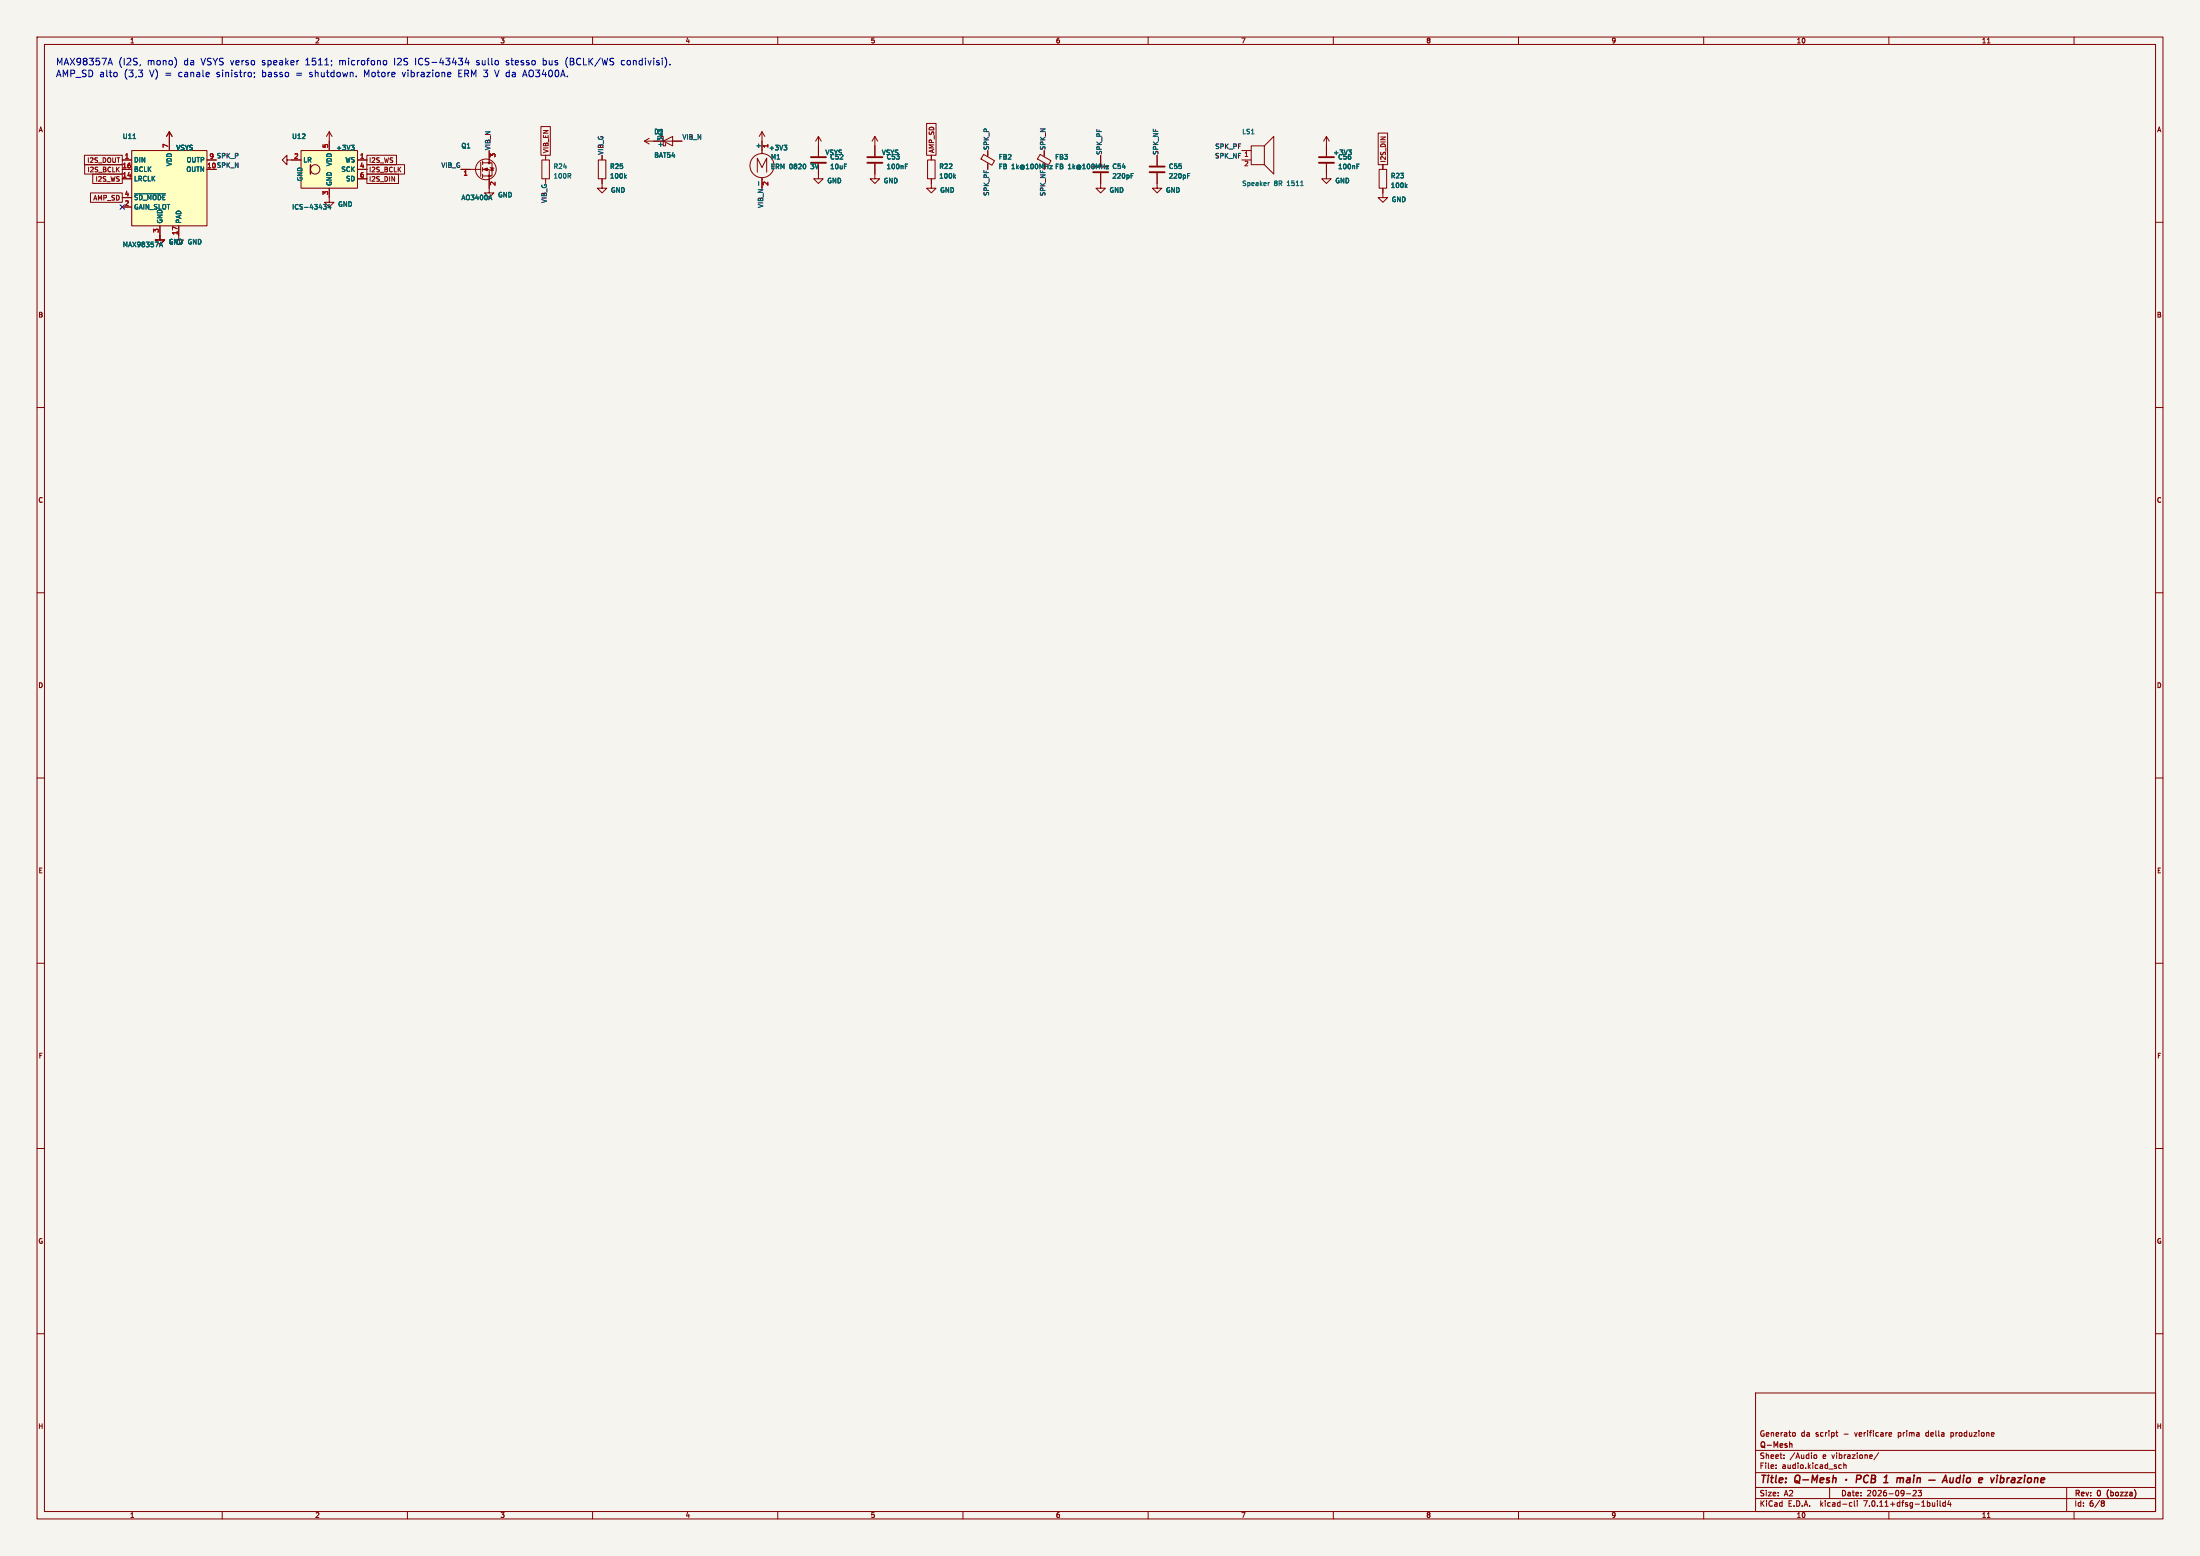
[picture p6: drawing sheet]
<svg xmlns="http://www.w3.org/2000/svg" width="594mm" height="420mm" viewBox="0 0 594 420" stroke-linecap="round" stroke-linejoin="round" font-family="sans-serif">
<path d="M0 0h594v420h-594z" fill="#f5f4ef" stroke="#f5f4ef" stroke-width=".27"/>
<g fill="none" stroke="#840000" stroke-width=".27">
<path d="M10 10h574v400h-574zM12 12h570v396h-570zM60 10v2M110 10v2M160 10v2M210 10v2M260 10v2M310 10v2M360 10v2M410 10v2M460 10v2M510 10v2"/>
<path d="M536.6 11.6h.7M560 10v2M45.7 35.6v5M45.7 35.6l-.7 1.2M45.7 35.6l.8 1.2M88.9 35.6v5M88.9 35.6l-.8 1.2M88.9 35.6l.8 1.2M146 34.2h2.6v7.7h-2.6zM174 38.1h10.1M174 38.1l1.3 .8M175.3 37.3l-1.3 .8"/>
<path d="M179.1 38.1l2.5-1.3v2.6zM205.7 35.6l-.7 1.2M205.7 35.6v5.9M205.7 35.6l.8 1.2M221 36.8v5.4M221 36.8l-.8 1.3M221 36.8l.7 1.3M236.2 36.8l-.7 1.3M236.2 36.8v5.4M236.2 36.8l.8 1.3M250.2 33.3h2.5v8.6h-2.5zM337.8 39.4h3.6v5.1h-3.6z"/>
<path d="M341.4 39.4l2.5-2.6v10.2l-2.5-2.5M358.1 36.8v5.4M358.1 36.8l-.7 1.3M358.1 36.8l.8 1.3M372.1 35.9h2.5v8.6h-2.5zM10 60h2M22.8 41.9h10.2v2.6h-10.2zM22.9 44.5h10.1v2.5h-10.1zM24.4 52.1h8.6v2.5h-8.6zM25 47h8v2.5h-8zM33 45.7h2.6M33 43.2h2.6"/>
<path d="M33 48.3h2.6M33 55.9h2.6M33 53.3h2.6M35.6 40.6h20.3v20.4h-20.3zM55.9 43.2h2.5M77.5 43.2v-1.3l-1.3 1.3 1.3 1.3v-1.3h3.8M81.3 40.6h15.2v10.2h-15.2zM88.9 50.8v3.8h1.3l-1.3 1.3-1.3-1.3h1.3M96.5 45.7h2.6M96.5 43.2h2.6M96.5 48.3h2.6M99.1 44.5h10.1v2.5h-10.1z"/>
<path d="M99.1 41.9h7.9v2.6h-7.9zM99.1 47h8.5v2.5h-8.5zM124.5 45.7h5.3M129.8 43.8v3.8M130.3 45.7h1.8v6.4h1.2l-1.2 1.2-1.3-1.2h1.3M130.3 43.9h2.5v3.6h-2.5M130.3 43.4v1.1M130.3 45.2v1M130.3 47v1M132.1 40.6v3.3M132.3 45.2l1 .3M132.8 45.3l.4 .7h-.7z"/>
<path d="M146.3 43.2h2v5.1h-2zM147.3 41.9v1.3M147.3 48.3v1.2M161.5 43.2h2.1v5.1h-2.1zM162.6 48.3v2.5h1.2l-1.2 1.3-1.3-1.3h1.3M162.6 41.9v1.3M204.5 46.5v-3.8l1.2 2.5 1.3-2.5v3.8M205.7 48v2.8M221 44.2v4.1h1.2l-1.2 1.2-1.3-1.2h1.3M236.2 44.2v4.1h1.3l-1.3 1.2-1.3-1.2h1.3M250.4 43.2h2.1v5.1h-2.1zM251.5 48.3v2.5h1.2l-1.2 1.3-1.3-1.3h1.3"/>
<path d="M251.5 41.9v1.3M265.6 41.7l2.9 1.7-.7 1.2-2.9-1.7zM266.7 40.6v1.7M266.7 44v1.7M280.8 41.7l3 1.7-.7 1.2-3-1.7zM281.9 40.6v1.7M297.2 46.7v4.1h1.2l-1.2 1.3-1.3-1.3h1.3M297.2 41.9v2.8M312.4 46.7v4.1h1.3l-1.3 1.3-1.3-1.3h1.3M312.4 41.9v2.8M335.3 40.6h2.5M335.3 43.2h2.5"/>
<path d="M358.1 44.2v4.1h1.3l-1.3 1.2-1.2-1.2h1.2M372.4 45.7h2v5.1h-2zM373.4 50.8v2.5h1.2l-1.2 1.3-1.3-1.3h1.3M373.4 44.5v1.2M582 60h2M43.2 61v3.8h1.2l-1.2 1.2-1.3-1.2h1.3M48.3 61v3.8h1.2l-1.2 1.2-1.3-1.2h1.3M10 110h2M582 110h2M10 160h2M582 160h2M10 210h2"/>
<path d="M582 210h2M10 260h2M582 260h2M10 310h2M582 310h2M10 360h2M474 376h108v32h-108zM582 360h2M474 397.5h108M474 391.5h108M479.5 396.2v.2M479.5 395.4v.2"/>
<path d="M481.7 393.5v.2M481.7 392.7v.2M484.2 386.7l.5 .3v.5l-.5 .2M489.7 393l.3-.3 .5 .3-.1 .6-.4 .1-.3-.3M495.7 386.7h.5M495.9 387.5l.3 .2M496.6 396.3h.6M496.6 395.4h.6M497.8 395.5l.6-.1 .1 1M497.8 394.9v1.5M507.2 392.1l-1.2 1.9M510.1 386.7h.4l.2 .3-.7 .2"/>
<path d="M510.1 387.6h.6M526.7 386.7v1.5M526.7 387.6l.2 .1M526.9 386.7h-.2M538.3 386.7l.1 .3-.7 .2M60 408v2M110 408v2M160 408v2M210 408v2M260 408v2M310 408v2M360 408v2"/>
<path d="M410 408v2M460 408v2M474 404.5h108M474 401.5h108M494 401.5v3M499.6 405.6h.4M500 406.5l-.4 .1M500.7 405.1v1.3l.2 .2M501.5 405.1v.1M501.5 405.6v1M510 408v2M514.7 403.2h1.2"/>
<path d="M516.5 402.4l.6-.1 .3 .4-.9 1.1h.9M517.9 402.3h.9l-.5 .5 .4 .2v.6l-.2 .2-.6-.2M523.1 405.1v.1M523.1 405.6v1M523.8 405.1v1.3l.2 .2M525.2 405.6h-.4l-.3 .3 .2 .6h.5M525.2 405.1v1.5M526.2 405l-.3 1.1h.9M526.6 405.6v1M536.6 409.6h.7M558 401.5v6.5M560 408v2"/>
<path d="M567.6 405.1l.6 .3-.3 .3M567.6 405.7h.3M567.9 405.7l.3 .6-.6 .3"/>
<circle cx="85.1" cy="45.7" r="1.27"/>
<circle cx="131.2" cy="45.7" r="2.79"/>
<circle cx="205.7" cy="44.7" r="3.3"/>
</g>
<g fill="none" stroke="#840000" stroke-width=".4">
<path d="M498.5 399.3v.2M501.3 399.2l.9-.1 .3-.2-.1-.5-.2-.2h-.8l-.2 2M504.5 398.4a.96 .96 0 0 0-1.3 .5 .96 .96 0 0 0 .7 1.3l.4-.2M505.3 399.1h.7M505.4 398.2h.7l.3 .4-.4 .5 .3 .2 .1 .5-.5 .4h-.7zM508.8 398.8l.6-.6-.2 2M513.4 398.9l.6 .2-.2 1.1M524.7 399.6h.9M526.6 398.9l-.1 1.2 .5 .1 .3-.2M527.4 398.9l-.1 1.3M529.2 399h-.7l-.3 .8 .3 .4 .6-.1M529.3 398.2l-.2 2"/>
<path d="M530.2 398.9l-.2 1.3M530.3 398.2l-.1 .2M531.1 399.1l.3-.2 .6 .2v.7l-.3 .3-.4 .1-.3-.2zM534.3 399.5l1-.2-.1-.3h-.7l-.3 .9 .3 .3 .6-.1M537.5 398.9l.3 1.3 .7-1.3M539.2 398.9l-.1 1.3M539.3 398.2v.2M540.3 398.2l-.3 2M543.4 398.9l-.2 .1M543.8 399.4h-.4l-.4 .3 .1 .4 .6 .1M508.6 400.2h1.1M524.4 400.2l.9-2 .4 2"/>
</g>
<path d="M483.2 389.8l.6-.1v1" fill="none" stroke="#840000" stroke-width=".3"/>
<g fill="#840000" stroke="#840000" stroke-width=".27">
<path d="M130.6 45.7l1-.4v.8z"/>
<circle cx="132.1" cy="47.5" r=".25"/>
<circle cx="132.1" cy="43.9" r=".25"/>
</g>
<g fill="none" stroke="#006464" stroke-width=".27">
<path d="M35.9 37.4h.7M94.8 39.2h.8l-.4 .5M95.4 39.7l.2 .2-.2 .6M211.7 39.2h.8l-.5 .5M212.2 39.7l.3 .2-.3 .6M36.3 52.3h8.4M87.3 55.2h.8l-.4 .5 .3 .1 .1 .4-.6 .3M88.9 55.1l-.3 .9h.8M89.2 55.6v.9M132.4 52.6l.4 1.3M168.7 47.6l.4 .5M169.1 47.3l-.5 .4"/>
<path d="M204.8 49v1M217.5 44.5v.8M244.4 44.9h.5M244.4 44.3h.6M257.6 47.6l.4 .5M258 47.3l-.5 .4M283.4 44.7h.7l-.7 .9h.7M298.7 44.7h.6l-.6 .9h.6M305.4 47.4h.4M305.4 46.8h.6M320.6 47.4h.5M320.6 46.8h.6"/>
<path d="M342.8 49.3l-.3 .1M351.2 50.1h.7M364.1 40.5h.8l-.5 .5M364.6 41l.3 .5M366.4 44.9h.4M366.4 44.3h.6M379.6 50.2l.3 .4M379.9 49.8l-.5 .5M43.2 66.3h.6M43.5 65.3l.4 1.3"/>
</g>
<path d="M218.9 43.9h4.1M218.9 42.4h4.1M234.2 43.9h4.1M234.2 42.4h4.1M295.1 46.5h4.1M295.1 45h4.1M310.4 46.5h4.1M310.4 45h4.1M356.1 43.9h4.1M356.1 42.4h4.1" fill="none" stroke="#840000" stroke-width=".51"/>
<g fill="#ffffc2" stroke="#ffffc2" stroke-width=".27">
<path d="M35.6 40.6h20.3v20.4h-20.3z"/>
<path d="M81.3 40.6h15.2v10.2h-15.2z"/>
</g>
<path d="M83.8 44.5v2.5" fill="none" stroke="#840000" stroke-width=".38"/>
<g fill="none" stroke="#0000c2" stroke-width=".27">
<path d="M29.3 17h.9M29.8 15.7l.6 1.8M31.6 19.7v.9M37.9 17.4l-.1 .3M47.5 16l.2 .7-.2 1M56.4 19.6l.1 .3-.9 .2M68.7 19.6v.2M103.6 16.4l.5-.1 .3 .4-.2 .7h-.6M121.5 19.5l.2 .4-.8 .2M126 15.6l-.4 1.3h1.1M126.4 16.3v1.2M133.6 18.9l.6 1.8"/>
<path d="M141.7 18.9l-.6 1.8M146.7 15.7v1.8M146.7 17.4l.1 .1M146.8 16.3l-.1 .1M152.9 16l-.1 .7 .1 1M168.1 16.3l-.3 .4v.5l.3 .3M180.9 17.4v.1M68.8 20.6l-.2 .4M96.2 20.6v.1M121.6 20.6l-.1 .1M141.3 20.2h.8"/>
</g>
<path d="M32.4 55.3l1.2 1.2M33.6 55.3l-1.2 1.2" fill="none" stroke="#000084" stroke-width=".27"/>
<g font-size="2.8" fill="#840000">
<text x="475" y="400.9">Title:</text>
<text x="484.7" y="400.9">Q-Mesh</text>
<text x="511.2" y="400.9">1</text>
<text x="515.4" y="400.9">main</text>
<text x="540" y="400.9">e</text>
<text x="544" y="400.9">vibrazione</text>
</g>
<g font-size="2.5" fill="#0000c2">
<text x="15" y="17.7">MAX98357A</text>
<text x="31.9" y="17.7">(I2S,</text>
<text x="39.7" y="17.7">mono)</text>
<text x="49.7" y="17.7">da</text>
<text x="54.4" y="17.7">VSYS verso</text>
<text x="71" y="17.7">speaker</text>
<text x="82.8" y="17.7">1511;</text>
<text x="92" y="17.7">microfono</text>
<text x="106.9" y="17.7">I2S</text>
<text x="112.7" y="17.7">ICS-43434</text>
<text x="129.3" y="17.7">sullo</text>
<text x="137.4" y="17.7">stesso</text>
<text x="147.4" y="17.7">bus</text>
<text x="153.6" y="17.7">(BCLK/WS</text>
<text x="168.8" y="17.7">condivisi).</text>
<text x="15" y="20.9">AMP_SD alto</text>
<text x="33.5" y="20.9">(3,3</text>
<text x="40.4" y="20.9">V) =</text>
<text x="48.3" y="20.9">canale</text>
<text x="58.7" y="20.9">sinistro;</text>
<text x="71.1" y="20.9">basso</text>
<text x="80.3" y="20.9">=</text>
<text x="84" y="20.9">shutdown.</text>
<text x="98.9" y="20.9">Motore</text>
<text x="109.3" y="20.9">vibrazione</text>
<text x="124.5" y="20.9">ERM 3</text>
<text x="134.6" y="20.9">V da</text>
<text x="142.4" y="20.9">AO3400A.</text>
</g>
<g font-size="2.1" fill="#840000">
<text x="475" y="388">Generato</text>
<text x="486.2" y="388">da</text>
<text x="490.2" y="388">script</text>
<text x="497.9" y="388">-</text>
<text x="501.1" y="388">verificare</text>
<text x="512.9" y="388">prima</text>
<text x="520.5" y="388">della</text>
<text x="527.4" y="388">produzione</text>
<text x="475" y="394">Sheet:</text>
<text x="475" y="391.2">Q-Mesh</text>
<text x="483.2" y="394">/Audio</text>
<text x="492.2" y="394">e vibrazione/</text>
<text x="475" y="396.7">File:</text>
<text x="481.1" y="396.7">audio.kicad_sch</text>
<text x="475" y="406.9">KiCad</text>
<text x="475" y="404.1">Size:</text>
<text x="481.7" y="404.1">A2</text>
<text x="482.7" y="406.9">E.D.A.</text>
<text x="491.6" y="406.9">kicad-cli</text>
<text x="497" y="404.1">Date:</text>
<text x="503.5" y="406.9">7.0.11+dfsg-1build4</text>
<text x="504" y="404.1">2026-09-23</text>
<text x="560" y="404.3">Rev:</text>
<text x="560" y="406.9">Id:</text>
<text x="564.1" y="406.9">6/8</text>
<text x="566.4" y="404.3">0</text>
<text x="569.6" y="404.3">(bozza)</text>
</g>
<g font-size="1.8" fill="#840000">
<text x="35" y="11.9">1</text>
<text x="85" y="11.9">2</text>
<text x="135" y="11.9">3</text>
<text x="185" y="11.9">4</text>
<text x="235" y="11.9">5</text>
<text x="285" y="11.9">6</text>
<text x="335" y="11.9">7</text>
<text x="385" y="11.9">8</text>
<text x="435" y="11.9">9</text>
<text x="485" y="11.9">10</text>
<text x="535" y="11.9">11</text>
<text x="10.3" y="35.9">A</text>
<text x="582.3" y="35.9">A</text>
<text x="148.3" y="41.4" transform="rotate(-90 148.3 41.4)">VIB_EN</text>
<text x="252.4" y="41.4" transform="rotate(-90 252.4 41.4)">AMP_SD</text>
<text x="23.5" y="44.1">I2S_DOUT</text>
<text x="23.5" y="46.7">I2S_BCLK</text>
<text x="55.8" y="45.5">10 SPK_N</text>
<text x="99.5" y="46.7">I2S_BCLK</text>
<text x="99.5" y="44.1">I2S_WS</text>
<text x="273.1" y="45.8">1k@100MHz</text>
<text x="374.3" y="44" transform="rotate(-90 374.3 44)">I2S_DIN</text>
<text x="25.7" y="49.2">I2S_WS</text>
<text x="99.5" y="49.2">I2S_DIN</text>
<text x="25.1" y="54.3">AMP_SD</text>
<text x="10.3" y="85.9">B</text>
<text x="582.3" y="85.9">B</text>
<text x="10.3" y="135.9">C</text>
<text x="582.3" y="135.9">C</text>
<text x="10.3" y="185.9">D</text>
<text x="582.3" y="185.9">D</text>
<text x="10.3" y="235.9">E</text>
<text x="582.3" y="235.9">E</text>
<text x="10.3" y="285.9">F</text>
<text x="582.3" y="285.9">F</text>
<text x="10.3" y="335.9">G</text>
<text x="582.3" y="335.9">G</text>
<text x="10.2" y="385.9">H</text>
<text x="582.2" y="385.9">H</text>
<text x="35" y="409.9">1</text>
<text x="85" y="409.9">2</text>
<text x="135" y="409.9">3</text>
<text x="185" y="409.9">4</text>
<text x="235" y="409.9">5</text>
<text x="285" y="409.9">6</text>
<text x="335" y="409.9">7</text>
<text x="385" y="409.9">8</text>
<text x="435" y="409.9">9</text>
<text x="485" y="409.9">10</text>
<text x="535" y="409.9">11</text>
</g>
<g font-size="1.8" fill="#006464">
<text x="33" y="37.7">U11</text>
<text x="47.5" y="40.8">VSYS</text>
<text x="78.7" y="37.7">U12</text>
<text x="90.7" y="40.8">+3V3</text>
<text x="124.5" y="40.2">Q1</text>
<text x="176.5" y="36.4">D1</text>
<text x="179.2" y="39.9" transform="rotate(-90 179.2 39.9)">+3V3</text>
<text x="205.5" y="40.3" transform="rotate(-90 205.5 40.3)">+</text>
<text x="207.5" y="40.8">+3V3</text>
<text x="335.3" y="36.4">LS1</text>
<text x="36.1" y="44">DIN</text>
<text x="36.1" y="46.6">BCLK</text>
<text x="46.6" y="45" transform="rotate(-90 46.6 45)">VDD</text>
<text x="50.2" y="46.6">OUTN</text>
<text x="50.3" y="44">OUTP</text>
<text x="81.8" y="44">LR</text>
<text x="89.8" y="45" transform="rotate(-90 89.8 45)">VDD</text>
<text x="92.1" y="46.6">SCK</text>
<text x="93.1" y="44">WS</text>
<text x="149.3" y="45.8">R24</text>
<text x="164.6" y="45.8">R25</text>
<text x="176.5" y="42.8">BAT54</text>
<text x="208" y="43.2">M1</text>
<text x="208" y="45.8">ERM 0820</text>
<text x="219.1" y="45.8">3V</text>
<text x="222.8" y="42">VSYS</text>
<text x="224" y="43.2">C52</text>
<text x="224" y="45.8">10uF</text>
<text x="238" y="42">VSYS</text>
<text x="239.3" y="45.8">100nF</text>
<text x="239.3" y="43.2">C53</text>
<text x="253.5" y="45.8">R22</text>
<text x="269.5" y="43.2">FB2</text>
<text x="269.5" y="45.8">FB</text>
<text x="284.8" y="43.2">FB3</text>
<text x="284.8" y="45.8">FB</text>
<text x="288.3" y="45.8">1k@100MHz</text>
<text x="300.2" y="45.8">C54</text>
<text x="315.5" y="45.8">C55</text>
<text x="359.9" y="42">+3V3</text>
<text x="361.2" y="43.2">C56</text>
<text x="361.2" y="45.8">100nF</text>
<text x="36.1" y="49.1">LRCLK</text>
<text x="81.9" y="49.1" transform="rotate(-90 81.9 49.1)">GND</text>
<text x="89.8" y="50.3" transform="rotate(-90 89.8 50.3)">GND</text>
<text x="93.3" y="49.1">SD</text>
<text x="134.4" y="53.5">GND</text>
<text x="149.3" y="48.4">100R</text>
<text x="164.6" y="48.4">100k</text>
<text x="164.8" y="52.2">GND</text>
<text x="223.3" y="49.7">GND</text>
<text x="238.5" y="49.7">GND</text>
<text x="253.5" y="48.4">100k</text>
<text x="253.7" y="52.2">GND</text>
<text x="299.5" y="52.2">GND</text>
<text x="300.2" y="48.4">220pF</text>
<text x="314.7" y="52.2">GND</text>
<text x="315.5" y="48.4">220pF</text>
<text x="335.3" y="50.4">Speaker</text>
<text x="344" y="50.4">8R</text>
<text x="347.6" y="50.4">1511</text>
<text x="360.4" y="49.7">GND</text>
<text x="375.4" y="48.3">R23</text>
<text x="375.4" y="50.9">100k</text>
<text x="36.1" y="56.7">GAIN_SLOT</text>
<text x="36.1" y="54.2">~{SD_MODE}</text>
<text x="78.7" y="56.7">ICS-43434</text>
<text x="91.2" y="56">GND</text>
<text x="124.5" y="54.2">AO3400A</text>
<text x="375.7" y="54.7">GND</text>
<text x="44" y="60.5" transform="rotate(-90 44 60.5)">GND</text>
<text x="49.1" y="60.5" transform="rotate(-90 49.1 60.5)">PAD</text>
<text x="33" y="66.9">MAX98357A</text>
<text x="45.5" y="66.2">GND GND</text>
</g>
<g font-size="1.8" fill="#a90000">
<text x="45.5" y="40.1" transform="rotate(-90 45.5 40.1)">7</text>
<text x="88.6" y="40.1" transform="rotate(-90 88.6 40.1)">5</text>
<text x="207.7" y="40.1" transform="rotate(-90 207.7 40.1)">1</text>
<text x="33" y="45.5">16</text>
<text x="33.6" y="42.9">1</text>
<text x="55.8" y="45.5">10</text>
<text x="56.4" y="42.9">9</text>
<text x="79.3" y="42.9">2</text>
<text x="97.1" y="42.9">1</text>
<text x="97.1" y="45.5">4</text>
<text x="125" y="47.7">1</text>
<text x="134.1" y="42.6" transform="rotate(-90 134.1 42.6)">3</text>
<text x="335.8" y="45.2">2</text>
<text x="33" y="48">14</text>
<text x="33.6" y="53.1">4</text>
<text x="88.6" y="52.8" transform="rotate(-90 88.6 52.8)">3</text>
<text x="97.1" y="48">6</text>
<text x="134.1" y="50.2" transform="rotate(-90 134.1 50.2)">2</text>
<text x="207.7" y="50.2" transform="rotate(-90 207.7 50.2)">2</text>
<text x="33.6" y="55.6">2</text>
<text x="42.9" y="62.9" transform="rotate(-90 42.9 62.9)">3</text>
<text x="48" y="63.5" transform="rotate(-90 48 63.5)">17</text>
</g>
<g font-size="1.8" fill="#0f0f0f">
<text x="132.6" y="40.6" transform="rotate(-90 132.6 40.6)">VIB_N</text>
<text x="163.1" y="41.9" transform="rotate(-90 163.1 41.9)">VIB_G</text>
<text x="184.1" y="37.7">VIB_N</text>
<text x="267.2" y="40.6" transform="rotate(-90 267.2 40.6)">SPK_P</text>
<text x="282.5" y="40.6" transform="rotate(-90 282.5 40.6)">SPK_N</text>
<text x="297.7" y="41.9" transform="rotate(-90 297.7 41.9)">SPK_PF</text>
<text x="312.9" y="41.9" transform="rotate(-90 312.9 41.9)">SPK_NF</text>
<text x="328" y="40.3">SPK_PF</text>
<text x="56.4" y="42.9">9 SPK_P</text>
<text x="119.1" y="45.4">VIB_G</text>
<text x="327.9" y="42.8">SPK_NF 1</text>
<text x="267.2" y="53" transform="rotate(-90 267.2 53)">SPK_PF</text>
<text x="282.5" y="53.1" transform="rotate(-90 282.5 53.1)">SPK_NF</text>
<text x="147.8" y="54.9" transform="rotate(-90 147.8 54.9)">VIB_G</text>
<text x="206.3" y="56.3" transform="rotate(-90 206.3 56.3)">VIB_N</text>
</g>
</svg>
